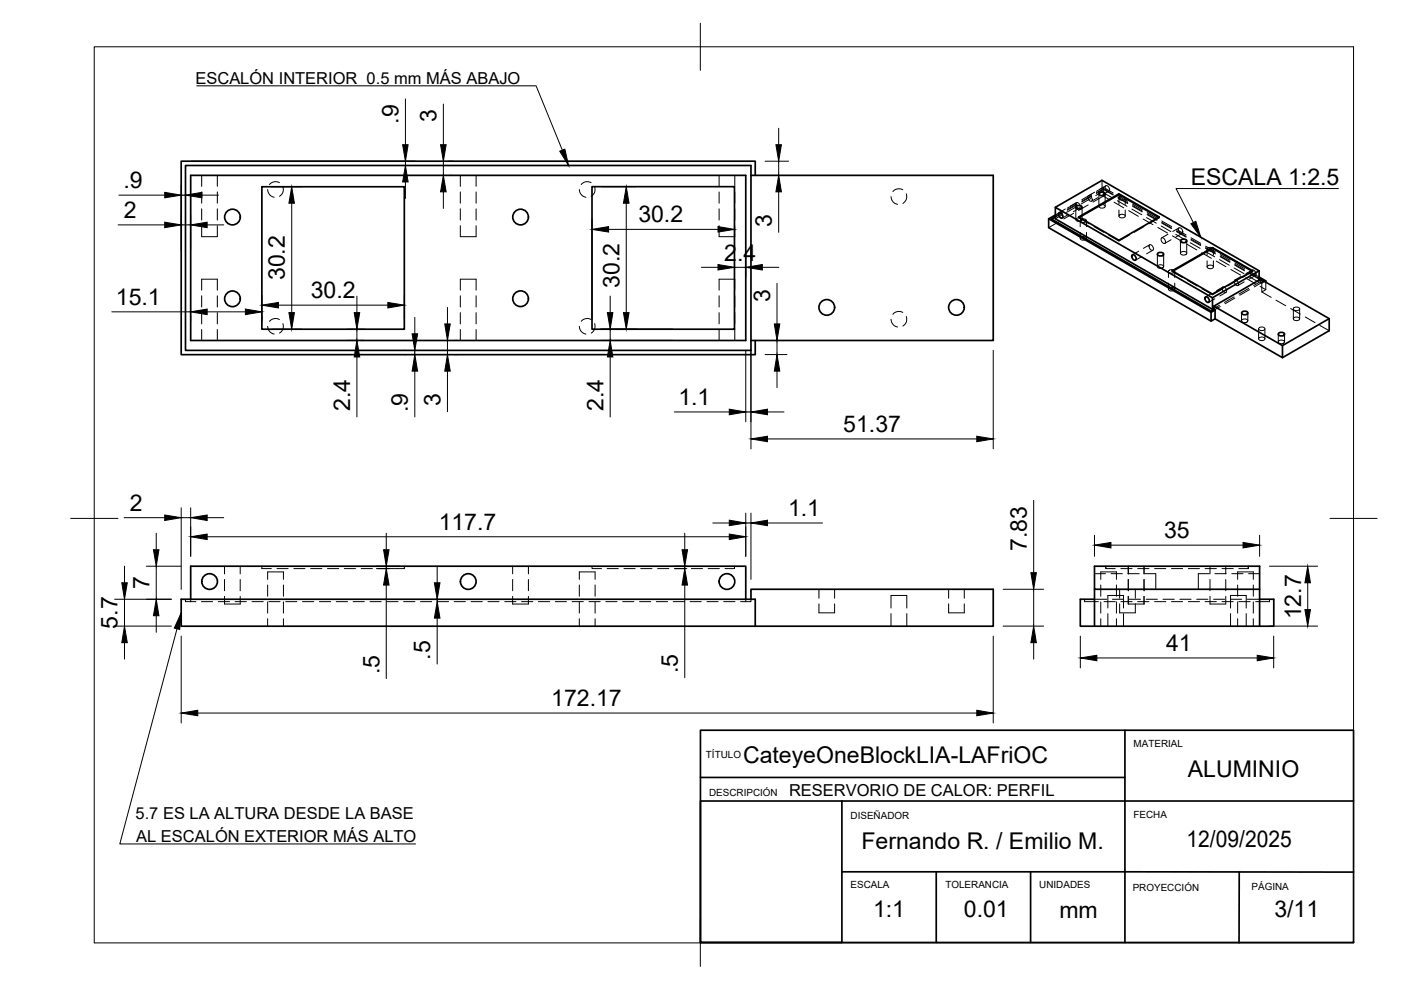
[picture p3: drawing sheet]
<svg xmlns="http://www.w3.org/2000/svg" width="297mm" height="210mm" viewBox="0 0 297 210" stroke-linecap="round" stroke-linejoin="round" font-family="sans-serif">
<!-- layer: Hidden -->
<g fill="none" stroke="#000" stroke-width=".21">
<path d="M42.8 37.2v2.3M46.1 37.2v2.3M59.2 38.7a1.66 1.66 0 0 0-2.1 .4M60 39.6a1.69 1.69 0 0 1-.7 2M97.6 37.2v2.3M100.9 37.2v2.3M125.3 38.7a1.62 1.62 0 0 0-2.1 .4M126.1 39.6a1.67 1.67 0 0 1-.8 2M152.5 37.2v2.3M155.8 37.2v2.3M233.7 38.2v2.5M233.9 39.7v.3"/>
<path d="M234.4 39.4a.73 .73 0 0 1 .7 .4 .73 .73 0 0 1 0 .8l-.4-.1-.3-.4zM234.5 39.4l-1.4 .7M42.8 47.9v2.3h3.3v-2.3M42.8 40.7v2.4M42.8 44.3v2.4M46.1 40.7v2.4M46.1 44.3v2.4M56.7 40.2a1.67 1.67 0 0 0 1.4 1.6M97.6 47.9v2.3h3.3v-2.3M97.6 40.7v2.4M97.6 44.3v2.4M100.9 40.7v2.4"/>
<path d="M100.9 44.3v2.4M122.8 40.2a1.66 1.66 0 0 0 1.4 1.6M152.5 47.9v2.3h3.3v-2.3M152.5 40.7v2.4M152.5 44.3v2.4M155.8 40.7v2.4M155.8 44.3v2.4M188.9 41.7a1.66 1.66 0 0 0 1.4 1.6M191.4 40.2a1.64 1.64 0 0 0-2.1 .4M192.2 41.1a1.67 1.67 0 0 1-.8 2M222.8 46.4v.2l2.6 1.4M223 46.5l-.2 .1"/>
<path d="M224.5 47l-2.2 1.3M225.1 45.6l-1.3 .8M225.2 45.2l-1.4 .9M225.2 45l-1.4 .9M225.2 44.7l-1.4 .9M225.9 44.3l-1.3 .8M226.4 48.6l2.1 1.2M226.5 45.5l-1.3 .7M227.6 45.2l-2 1.2M228.1 44v2.6M228.1 46.5a.75 .75 0 0 1 1.3 .1 .73 .73 0 0 1-.7 .4 .73 .73 0 0 1-.6-.5zM228.2 43.9l-2.1 1.1"/>
<path d="M228.2 43a.71 .71 0 0 1 .7 .4 .71 .71 0 0 1-.1 .7l-.6-.4-.1-.3zM228.2 43l-1.3 .7M228.3 43.4l-2 1.2M228.3 43.2l-2 1.2M228.3 42.9l-2 1.2M228.7 46.2l2.2 1.2M228.7 46v.2M228.8 46.1l-.1 .1M228.9 44.1l-1.3 .8M229 46.8v1.3M229 49.3v1.2M229.1 50.4a.71 .71 0 0 1 .7-.3 .71 .71 0 0 1 .5 .6 .75 .75 0 0 1-1.3-.2z"/>
<path d="M229.2 46.6l.8-.1a.39 .39 0 0 1 .3 .5 .39 .39 0 0 1-.5 .2l-.4-.1a.33 .33 0 0 1-.3-.2 .33 .33 0 0 1 .1-.3zM229.4 44v2.6M229.5 50.4l2.1 1.2M230.4 46.8v1.3M230.4 49.3v1.2M230.7 43.4l-2 1.2M230.7 41.5a.68 .68 0 0 1 .8 .4 .68 .68 0 0 1-.2 .8l-.6-.5zM231.3 42.1l-2.1 1.2M231.4 41.6l-2 1.2M231.4 41.5l-2 1.1M231.4 41.2l-2 1.1M231.9 48l2.1 1.2"/>
<path d="M232.1 40.7l-1.3 .8M232.5 40.6l1.4-.9 2.1 1.2M232.6 52.2l2.1 1.2M232.8 41.9l-1.4 .8M233 41.1v2.6M233.1 43.6a.68 .68 0 0 1 .7-.3 .68 .68 0 0 1 .5 .6 .71 .71 0 0 1-.7 .2 .71 .71 0 0 1-.6-.5zM233.7 40.7l-1.4 .8M233.7 40.7l2.2 1.3M233.9 40v.2l-1.4 .8M233.9 40l2.1 1.2M233.9 40l-1.4 .9M233.9 41.6l-2.1 1.2"/>
<path d="M234.3 41.1v2.6M235 49.8l2.2 1.3M235.1 40.5l-1.3 .8M235.7 53.9l2 1.3M236 41.4l-2.1-1.2v1.4l1.3 .7M236.2 42.9l2.1 1.2M236.9 42.6l2.1 1.1M237 42l2.1 1.2M237 41.8l2.1 1.2M237 41.5l2.1 1.2M237.2 42.1v1.2M237.2 44.5v1.3"/>
<path d="M237.3 45.7a.71 .71 0 0 1 .7-.3 .71 .71 0 0 1 .5 .5 .69 .69 0 0 1-.7 .3 .69 .69 0 0 1-.5-.5zM237.3 41.9a.71 .71 0 0 1 .7-.3 .71 .71 0 0 1 .5 .6 .73 .73 0 0 1-1.2-.2zM238.6 42.1v1.2M238.6 44.5v1.3M238.8 55.7l2 1.2M239.3 44.7l2 1.2M239.5 49.8l-2.3 1.3v-.2M240 44.3l2.1 1.2M240.1 43.7l2.1 1.2M240.1 43.6l2.1 1.2M240.1 43.3l2.1 1.2M241.4 53.3l-1.3 .7"/>
<path d="M241.9 57.5l2 1.2M242.1 54.4l-1.4 .8M242.4 46.5l2.1 1.1M242.5 48l-2 1.2M243.1 46.1l2.1 1.2M243.2 45.5l2.1 1.2M243.2 45.4l2.1 1.1M243.2 45.1l2.1 1.2M243.7 52a.68 .68 0 0 1 .7 .3 .68 .68 0 0 1-.1 .8l-.2-.1-.4-.3zM243.8 51.9l-1.4 .8M244.4 53.1l-1.3 .7M245 59.3l2 1.2"/>
<path d="M245.4 53.9v2.6M245.4 56.4a.75 .75 0 0 1 1.3 .2 .73 .73 0 0 1-.7 .3 .73 .73 0 0 1-.6-.5zM245.5 48.2l2 1.2M245.8 46v.2l-.1-.1M245.8 46.2l-2.2 1.2M246.2 47.9l2 1.2M246.3 50.5a.73 .73 0 0 1 .7 .3 .73 .73 0 0 1-.1 .8l-.6-.3-.1-.5zM246.3 47.3l2.1 1.2M246.3 47.2l2.1 1.1M246.3 46.9l2.1 1.1M246.7 53.9v2.6M247.6 49.7l-1.3 .7"/>
<path d="M247.7 57.5v1.3M247.8 57.4a.71 .71 0 0 1 .7-.3 .71 .71 0 0 1 .5 .6 .75 .75 0 0 1-1.3-.2zM248.3 50.8l-1.3 .8M248.5 57.4v.2l2.2 1.3M248.6 50l2 1.2M248.6 57.5l-.1 .1M249.1 57.5v1.3M249.3 49.7l2 1.2M249.4 49.1l2.1 1.2M249.4 48.9l2.1 1.2M249.4 48.6l2.1 1.2M249.9 48.3a.73 .73 0 0 1 .7 .4 .73 .73 0 0 1 0 .8l-.5-.2-.2-.3z"/>
<path d="M250 48.3l-1.4 .8M250.3 51.1v2.6M250.4 53.5a.68 .68 0 0 1 .7-.2 .68 .68 0 0 1 .5 .6 .73 .73 0 0 1-1.3-.3zM250.6 49.5l-1.3 .7M251.6 51.1v2.6M251.7 51.8l2 1.2M251.8 59.5l2 1.1M252.4 51.5l2 1.2M252.5 50.9l2.1 1.2M252.5 50.7l2.1 1.2M252.5 50.4l2.1 1.2M254.8 53.6l2 1.2"/>
<path d="M255.5 53.3l2 1.2M255.6 52.7l2.1 1.1M255.6 52.5l2.1 1.2M255.6 52.2l2.1 1.2M255.9 52.8v1.3M255.9 55.3v1.3M256 56.4a.71 .71 0 0 1 .7-.2 .71 .71 0 0 1 .5 .5 .75 .75 0 0 1-1.3-.2zM256 52.7a.71 .71 0 0 1 .7-.3 .71 .71 0 0 1 .5 .6 .75 .75 0 0 1-1.3-.3zM257.3 52.8v1.3M257.3 55.3v1.3M257.9 55.4l2 1.2M258.6 55l2 1.2"/>
<path d="M258.7 54.4l2.1 1.2M258.7 54.3l2.1 1.2M258.7 54l2.1 1.2M261 57.1l2 1.2M261.7 56.8l2 1.2M261.8 59.4a.67 .67 0 0 1 .7 .4 .67 .67 0 0 1-.2 .8l-.6-.6zM261.8 56.2l2.1 1.2M261.8 56.1l2.1 1.1M261.8 55.8l2.1 1.2M262.4 59.5l-2.1 1.1M263.1 58.6l-1.3 .8M263.8 59.8l-1.3 .7"/>
<path d="M264.1 58.9l2 1.2M264.8 58.6l2.2 1.3M264.9 58l2.1 1.2M264.9 57.8l2.1 1.2M264.9 57.5l2.1 1.2M265.4 57.3a.68 .68 0 0 1 .8 .3 .68 .68 0 0 1-.1 .8l-.6-.3zM265.5 57.5l.1 .1M265.5 57.2l-1.3 .8M265.6 57.4v.2M265.6 57.6l-2.2 1.3M266.2 58.4l-1.4 .8M267 59.9l-1.2 .7"/>
<path d="M267 59.4v.5M267.1 59.3l.8 .4M267.9 59.6l-.6 .3 .2 .1M267.9 59.6v.1M267.9 59.6l-.6-.4v.7M267.9 59.7l-2 1.1M268.1 59.7l-.6 .3M268.4 59.8v1.6l-.9 .5M42.8 61.5v-2.3h3.3v2.3M42.8 62.7v2.4M42.8 66.3v2.4M42.8 69.9v2.3"/>
<path d="M46.1 62.7v2.4M46.1 66.3v2.4M46.1 69.9v2.3M56.7 69.2a1.67 1.67 0 0 0 1.4 1.6M59.2 67.7a1.69 1.69 0 0 0-2.1 .4M60 68.6a1.67 1.67 0 0 1-.7 2M97.6 61.5v-2.3h3.3v2.3M97.6 62.7v2.4M97.6 66.3v2.4M97.6 69.9v2.3M100.9 62.7v2.4M100.9 66.3v2.4"/>
<path d="M100.9 69.9v2.3M122.8 69.2a1.66 1.66 0 0 0 1.4 1.6M125.3 67.7a1.65 1.65 0 0 0-2.1 .4M126.1 68.6a1.65 1.65 0 0 1-.8 2M152.5 61.5v-2.3h3.3v2.3M152.5 62.7v2.4M152.5 66.3v2.4M152.5 69.9v2.3M155.8 62.7v2.4M155.8 66.3v2.4M155.8 69.9v2.3M188.9 67.7a1.66 1.66 0 0 0 1.4 1.6"/>
<path d="M191.4 66.2a1.64 1.64 0 0 0-2.1 .4M192.2 67.1a1.63 1.63 0 0 1-.8 2M247.7 60v1.3M247.8 61.2a.71 .71 0 0 1 .7-.3 .71 .71 0 0 1 .5 .5 .75 .75 0 0 1-1.3-.2zM248.1 61.1l2 1.2M249.1 60v1.3M251.2 62.9l2 1.2M254.3 64.7l2.5 1.4M254.8 61.2l2.3 1.3M256.8 65.9v.2M256.9 62.2l-1.3 .8M257.6 63.3l-1.3 .8"/>
<path d="M258.6 64.7l-1.2 .7M258.7 65l-1.9 1.1M259.2 60.9a.69 .69 0 0 1 .7 .3 .69 .69 0 0 1-.1 .8l-.5-.4zM259.3 61.2l-2.2 1.3v-.2M259.3 60.8l-1.3 .8M259.9 62l-1.3 .8M261.6 62.9l-2 1.2M261.8 63.2l-2.1 1.2M263.2 66.4v1.6M263.3 67.8a.68 .68 0 0 1 .7-.2 .68 .68 0 0 1 .5 .6 .71 .71 0 0 1-.7 .2 .71 .71 0 0 1-.5-.5zM264.6 66.4v1.6M264.8 61.1l-2.1 1.2"/>
<path d="M264.9 61.4l-2.1 1.2M266.8 69.7v2.1M266.9 71.7a.71 .71 0 0 1 .7-.3 .71 .71 0 0 1 .6 .6 .75 .75 0 0 1-1.3-.3zM266.9 69.6a.71 .71 0 0 1 .7-.3 .71 .71 0 0 1 .6 .5 .75 .75 0 0 1-1.3-.2zM267.2 60.7l1.2 .7M267.5 60v1.9l2 1.1M268.2 69.7v2.1M270.5 63.6l2.1 1.2M271 70.9v1.6M271 72.4a.75 .75 0 0 1 1.3 .2 .73 .73 0 0 1-.7 .3 .73 .73 0 0 1-.6-.5zM272.4 70.9v1.6M273.6 65.4l2.1 1.2"/>
<path d="M274.2 65.5v2.1M274.3 67.4l.8-.2a.4 .4 0 0 1 .4 .5 .4 .4 0 0 1-.5 .3h-.3a.37 .37 0 0 1-.4-.2 .37 .37 0 0 1 0-.4zM274.3 65.2l.6-.1a.43 .43 0 0 1 .6 .3 .43 .43 0 0 1-.5 .5l-.3-.1a.37 .37 0 0 1-.4-.1 .37 .37 0 0 1 0-.5zM275.5 65.5v2.1M276.7 67.2l2.1 1.2M279.8 69l2 1.1M39.3 127.1v.5h2.2M40.4 127.1v.5M42.7 127.6h2.4M46.3 127.6h2.4M47.6 126.4v1.7h3.3v-1.7M47.6 120.1v1.6"/>
<path d="M47.6 122.9v2.4M49.8 127.6h2.4M50.9 120.1v1.6M50.9 122.9v2.4M53.4 127.6h2.4M55.5 120.1v.5h2M56.7 122.8v-1.5h3.4v1.5M56.7 124v2.4M56.7 127.6v2.4M56.7 131.2v1.6M57 127.6h2.4M58.7 120.6h2.4"/>
<path d="M60.1 124v2.4M60.1 127.6v2.4M60.1 131.2v1.6M60.6 127.6h2.3M62.3 120.6h2.4M64.1 127.6h2.4M65.8 120.6h2.4M67.7 127.6h2.4M69.4 120.6h2.4M71.3 127.6h2.4M73 120.6h2.4M74.9 127.6h2.3"/>
<path d="M76.6 120.6h2.4M78.4 127.6h2.4M80.1 120.6h2.4M82 127.6h2.4M85.6 127.6h2.4M85.7 120.1v.5h-2M89.2 127.6h2.3M92.7 127.6h2.4M96.3 127.6h2.4M99.9 127.6h2.4M103.4 127.6h2.4M107 127.6h2.4"/>
<path d="M108.7 126.4v1.7h3.3v-1.7M108.7 120.1v1.6M108.7 122.9v2.4M110.6 127.6h2.4M112 120.1v1.6M112 122.9v2.4M114.2 127.6h2.3M117.7 127.6h2.4M121.3 127.6h2.4M122.8 122.8v-1.5h3.4v1.5M122.8 124v2.4M122.8 127.6v2.4"/>
<path d="M122.8 131.2v1.6M124.9 127.6h2.4M125.5 120.1v.5h2M126.2 124v2.4M126.2 127.6v2.4M126.2 131.2v1.6M128.4 127.6h2.4M128.7 120.6h2.4M132 127.6h2.4M132.3 120.6h2.4M135.6 127.6h2.4M135.8 120.6h2.4"/>
<path d="M139.1 127.6h2.4M139.4 120.6h2.4M142.7 127.6h2.4M143 120.6h2.4M146.3 127.6h2.4M146.6 120.6h2.3M149.9 127.6h2.4M150.1 120.6h2.4M153.4 127.6h2.4M155.7 120.1v.5h-2M158.1 127.1v.5M159.2 127.1v.5h-2.2"/>
<path d="M173.6 128v1.9h3.4v-1.9M173.6 124.9v1.9M177 124.9v1.9M188.9 128.9v-2.6h3.4v2.6M188.9 130.1v2.7M192.3 130.1v2.7M201.1 128v1.9h3.3v-1.9M201.1 124.9v1.9M204.4 124.9v1.9M230 127.1v.5h2.9M232.1 127.1h2.6M232.1 125h2.3"/>
<path d="M232.1 121.6h2.3M233.4 122.8v-1.5h3.3v1.5M233.4 124v2.4M233.4 127.6v2.4M233.4 131.2v1.6M234.1 127.6h2.4M234.4 120.6v-.5v.5h2.1M234.9 128.9v-2.6h3.3v2.6M234.9 130.1v2.7M235.6 125h2.4M235.6 121.6h2.4M235.9 127.1h2.3"/>
<path d="M236.7 124v2.4M236.7 127.6v2.4M236.7 131.2v1.6M237.4 128v1.9h3.3v-1.9M237.4 124.9v1.9M237.6 127.6h2.4M237.6 120.6h2.4M238.2 130.1v2.7M239.1 125h2.4M239.1 121.6h2.4M239.2 126.4v1.7h3.4l-.1-1.7M239.2 120.1v1.6"/>
<path d="M239.2 122.9v2.4M239.4 127.1h2.4M240.7 124.9v1.9M241.2 127.6h2.4M241.2 120.6h2.4M242.5 120.1v1.6M242.5 122.9v2.4M242.7 121.6h2.3v3.4h-2.3M243 127.1h2.4M244.8 127.6h2.4M244.8 120.6h2.4M246.6 127.1h2.4"/>
<path d="M248.4 127.6h2.3M248.4 120.6h2.3M250.1 127.1h2.4M251.9 127.6h2.4M251.9 120.6h2.4M253.7 127.1h2.4M255.5 127.6h2.4M255.5 120.6h2.4M256.4 121.6h-2.3v3.4h2.3M256.5 126.4v1.7h3.4v-1.7M256.5 120.1v1.6M256.5 122.9v2.4"/>
<path d="M257.3 127.1h2.4M257.6 125h2.4M257.6 121.6h2.4M259.1 127.6h2.4M259.1 120.6h2.4M259.9 120.1v1.6M259.9 122.9v2.4M260.9 127.1h2.3M260.9 128.9v-2.6h3.3v2.6M260.9 130.1v2.7M261.2 125h2.3M261.2 121.6h2.3"/>
<path d="M262.4 122.8v-1.5h3.3v1.5M262.4 124v2.4M262.4 127.6v2.4M262.4 131.2v1.6M262.7 127.6h2.3M264.2 130.1v2.7M264.4 127.1h2.7M264.6 120.1l.1 .5h-2M264.7 125h2.4M264.7 121.6h2.4M265.7 124v2.4M265.7 127.6v2.4"/>
<path d="M265.7 131.2v1.6M269.2 127.1v.5h-3"/>
</g>
<!-- layer: Visible -->
<g fill="none" stroke="#000" stroke-width=".36">
<path d="M39.3 35.1h119.9v39.2h-119.9zM40.4 37.2h117.7v35h-117.7zM55.5 39.6h30.2v30.2h-30.2zM125.5 39.6h30.2v30.2h-30.2zM159.2 37.2h51.4v35h-51.4M160.1 37.2v-3h-121.7v41h121.7v-3M222.3 46.4v1.9l34.5 19.8M223.8 45.6l-1.5 .8 34.5 19.8 .8-.5-.2-.1-.6 .3-34-19.5 1-.5M223.8 44l33.3 19.1v2.5l-33.3-19.2zM223.8 46.1l-.8 .4M223.8 44l9.9-5.8 33.3 19.2M224.5 45.2a.67 .67 0 0 1 .7 .3 .67 .67 0 0 1-.1 .8l-.6-.4z"/>
<path d="M228.3 43.7l.5-.1a.52 .52 0 0 1 .6 .4l-.6 .3a.52 .52 0 0 1-.7-.5zM233.2 40.8l.5-.1a.52 .52 0 0 1 .6 .5l-.6 .3a.52 .52 0 0 1-.7-.5zM237.2 41.1l-8.5 4.9 8.5 4.9 8.6-4.9-8.6-4.9v.2l-8.4 4.8M237.2 41.3l8.5 4.8M240 54.1a.67 .67 0 0 1 .8 .3 .67 .67 0 0 1-.1 .8l-.6-.4zM245.6 53.6l.5-.1a.52 .52 0 0 1 .6 .5l-.6 .3a.52 .52 0 0 1-.7-.5zM250.5 50.8l.5-.1a.52 .52 0 0 1 .6 .5l-.6 .3a.52 .52 0 0 1-.7-.5zM257.1 52.5l-8.6 4.9 8.6 4.9 8.5-4.9-8.5-4.9v.2l-8.5 4.8M257.1 52.7l8.4 4.8M267 58.7l1.4 .9-.3 .1M267 59.2l.1 .1M267 59l.3 .2"/>
<path d="M267 57.4v2M267 57.4l-9.9 5.7M267.3 59.2l14.5 8.4v2.5l-9.9 5.7M267.3 59.2l-9.9 5.7M268.4 59.6v.2M255.5 63a.67 .67 0 0 1 .8 .3 .67 .67 0 0 1-.1 .8l-.6-.4zM256.8 66.2v1.9l.8-.5M257.4 64.9l14.5 8.4 9.9-5.7M257.4 65.4l-.3 .2M257.4 64.9v.7M257.6 65.7v1.9l14.3 8.2v-2.5M263.4 66.1l.5-.1a.52 .52 0 0 1 .7 .5l-.7 .3a.52 .52 0 0 1-.6-.5z"/>
<path d="M271.2 70.6l.5-.1a.52 .52 0 0 1 .6 .4l-.6 .3a.52 .52 0 0 1-.7-.5zM40.4 127.1v-7h117.7v7M159.2 127.1v-2.2h51.4v7.9h-50.5v-5.7h-121.7v5.7h121.7M232.1 127.1h-3.1v5.7h3.1M232.1 124.9v7.9M232.1 132.8h35M267.1 124.9h-35v-4.8h35v12.7M267.1 127.1h3v5.7h-3"/>
<circle cx="49.3" cy="46" r="1.66"/>
<circle cx="110.4" cy="46" r="1.66"/>
<circle cx="49.3" cy="63.4" r="1.66"/>
<circle cx="110.4" cy="63.3" r="1.66"/>
<circle cx="175.3" cy="65.2" r="1.66"/>
<circle cx="202.8" cy="65.2" r="1.66"/>
<circle cx="44.4" cy="123.3" r="1.66"/>
<circle cx="99.3" cy="123.3" r="1.66"/>
<circle cx="154.1" cy="123.3" r="1.66"/>
</g>
<!-- layer: BORDER -->
<path d="M20 9.9h267v190h-267zM148.5 4.9v10M15 109.9h10M282 109.9h10M148.5 194.9v10" fill="none" stroke="#000" stroke-width=".21"/>
<!-- layer: TITLEBLOCK -->
<path d="M148.5 154.8h138.5v45h-138.5zM238.5 154.8v45M148.5 169.8h30v30h-30zM148.5 164.8h90M178.5 169.8h108.5M178.5 184.8l108.5 .1M198.5 184.8v15M218.5 184.8v15M262.7 184.9v15" fill="none" stroke="#000" stroke-width=".36"/>
<!-- layer: FD_Dimensions -->
<g fill="none" stroke="#000" stroke-width=".21">
<path d="M38.4 39.3v13.7M39.3 39.3v8.6M40.5 34.2h47.6M57.6 39.6h6.3M86 34.2v.9h2.1M86 21v9.7M86 38.6v3.5M94 22.1v8.6M94 34.2v3M95.1 34.2h1M95.1 37.2h1M127.6 39.6h7.3"/>
<path d="M162.2 34.2h5M165.1 27.2v3.5M165.1 34.2v3M25 47.7h9.9M25.2 41.4h9.7M38.4 41.4h.9M38.4 47.7h2M40.4 45.6v7.4M42.8 41.4h3.5M43.9 47.7h3.5M61.8 43.1v23.2M94 40.7v3.5"/>
<path d="M125.5 46.5v21.2M129 48.6h23.2M132.8 43.1v23.2M148.7 56.7h3.5M155.7 46.5v21.2M155.7 56.7h2.4M158.1 53.2v5.6M161.6 56.7h3.5M165.1 40.7v8.6M23.7 66.1h16.7M40.4 67v1.2M43.9 66.1h8.1"/>
<path d="M55.5 62.6v5.6M57.6 69.8h6.3M59 64.7h23.2M73.6 72.2h3.7M73.6 69.8h3.7M75.7 62.8v3.5M75.7 69.8v2.4M75.7 75.7v12.7M85.7 62.6v5.1M85.9 75.2h.1M85.9 74.3h.1M87.9 67.3v3.5"/>
<path d="M87.9 74.3v.9M87.9 78.7v9.7M94.9 65.2v3.5M94.9 72.2v3M94.9 78.7v8.6M96.4 75.2h.6M96.4 72.2h.6M127.3 69.8h15.3M127.3 72.2h15.3M129.4 62.8v3.5M129.4 69.8v2.4M129.4 75.7v12.7"/>
<path d="M158.1 74.3v15.1M159.2 74.3v20.9M162.2 75.2h4.7M164.7 60.1v8.6M164.7 72.2v3M164.7 78.7v3.5M210.6 74.3v20.9M143 87.3h11.6M158.1 87.3h1.1M162.7 93.1h44.4M162.7 87.3h3.5M26.3 109.8h8.6"/>
<path d="M33.1 113.1v3.5M38.4 107.7v17.3M38.4 109.8h2M40.4 107.7v10.3M43.9 109.8h3.5M43.9 113.8h110.7M81.9 113.1v3.5M145.2 113.1v3.5M151.1 110.9h3.5M158.1 108.8v9.2M158.1 110.9h1.1M159.2 108.8v14"/>
<path d="M162.7 110.9h11.7M219.2 106.1v15.3M232.1 113.5v4.5M235.5 115.6h28M267.1 113.5v4.5M24.3 127.1h12M24.3 132.8h12M26.4 120.1v3.5M26.4 127.1v5.7M26.4 136.3v3.5M31 120.1h7.3M33.1 120.1v7"/>
<path d="M33.1 130.5v3.6M38.4 134.9v18.4M79.8 120.1h5M79.8 120.6h3.8M81.9 120.1v.5M81.9 124.1v19.8M92.7 120.1v3.5M92.7 127.1v.5M92.7 131.1v9.7M143.1 120.1h2.5M143.1 120.6h2.5M145.2 120.1v.5"/>
<path d="M145.2 124.1v19.6M210.6 134.9v18.4M212.7 132.8h8.6M212.7 124.9h8.6M219.2 124.9v7.9M219.2 136.3v3.5M229 134.9v6.7M232.6 139.5h34M269.2 132.8h10.2M269.2 120.1h10.2M270 134.9v6.7M277.3 123.6v5.7"/>
<path d="M41.9 151.2h165.2"/>
</g>
<g fill="#000" stroke="#000" stroke-width=".21">
<path d="M86 35.1l.5 3.5h-1.1zM85.4 30.7h1.1l-.5 3.5zM93.4 30.7h1.2l-.6 3.5zM164.5 30.7h1.2l-.6 3.5zM34.9 40.8l3.5 .6-3.5 .5zM34.9 47.1l3.5 .6-3.5 .6zM39.3 41.4l3.5-.6v1.1zM40.4 47.7l3.5-.6v1.2zM61.8 39.6l.6 3.5h-1.1zM94 37.2l.6 3.5h-1.2zM125.5 48.6l3.5-.6v1.2zM132.8 39.6l.6 3.5h-1.2z"/>
<path d="M152.2 48l3.5 .6-3.5 .6zM152.2 56.1l3.5 .6-3.5 .5zM158.1 56.7l3.5-.6v1.1zM165.1 37.2l.6 3.5h-1.2zM40.4 66.1l3.5-.6v1.2zM52 65.5l3.5 .6-3.5 .6zM55.5 64.7l3.5-.6v1.2zM61.3 66.3h1.1l-.6 3.5zM75.1 66.3h1.2l-.6 3.5zM75.7 72.2l.6 3.5h-1.2zM82.2 64.1l3.5 .6-3.5 .6zM87.4 70.8h1.1l-.6 3.5z"/>
<path d="M87.9 75.2l.6 3.5h-1.1zM94.3 68.7h1.2l-.6 3.5zM94.9 75.2l.6 3.5h-1.2zM128.8 66.3h1.1l-.5 3.5zM129.4 72.2l.5 3.5h-1.1zM132.2 66.3h1.2l-.6 3.5zM164.7 75.2l.6 3.5h-1.1zM164.2 68.7h1.1l-.6 3.5zM154.6 86.8l3.5 .5-3.5 .6zM159.2 93.1l3.5-.6v1.2zM159.2 87.3l3.5-.5v1.1zM207.1 92.5l3.5 .6-3.5 .6z"/>
<path d="M32.5 116.6h1.2l-.6 3.5zM34.9 109.2l3.5 .6-3.5 .6zM40.4 109.8l3.5-.6v1.2zM40.4 113.8l3.5-.6v1.2zM81.3 116.6h1.2l-.6 3.5zM144.6 116.6h1.2l-.6 3.5zM154.6 113.2l3.5 .6-3.5 .6zM154.6 110.3l3.5 .6-3.5 .6zM159.2 110.9l3.5-.6v1.2zM232.1 115.6l3.4-.6v1.2zM263.5 115l3.6 .6-3.6 .6zM25.8 123.6h1.2l-.6 3.5z"/>
<path d="M26.4 132.8l.6 3.5h-1.2zM33.1 127.1l.6 3.4h-1.2zM81.9 120.6l.6 3.5h-1.2zM92.1 123.6h1.2l-.6 3.5zM92.7 127.6l.6 3.5h-1.2zM145.2 120.6l.6 3.5h-1.2zM219.2 132.8l.5 3.5h-1.1zM218.6 121.4h1.1l-.5 3.5zM229 139.5l3.6-.6v1.2zM266.6 138.9l3.4 .6-3.4 .6zM277.3 120.1l.5 3.5h-1.1zM276.7 129.3h1.1l-.5 3.5z"/>
<path d="M38.4 151.2l3.5-.6v1.2zM207.1 150.6l3.5 .6-3.5 .6z"/>
</g>
<!-- layer: Leaders -->
<path d="M118.7 32.1l1.1-.5 .7 3.5zM38.4 129.9l-.3 3.6-1.1-.3z" fill="#000" stroke="#000" stroke-width=".21"/>
<path d="M41.7 18.2h72l5.5 13.6M37.5 133.3l-12.1 45.6h62.7" fill="none" stroke="#000" stroke-width=".21"/>
<!-- layer: Hole Notes -->
<path d="M252.5 47.4l1-.5 1.1 3.4z" fill="#000" stroke="#000" stroke-width=".21"/>
<path d="M283.8 40h-34.5l3.7 7.2" fill="none" stroke="#000" stroke-width=".21"/>
<g font-size="4.9">
<text x="84.5" y="26.2" transform="rotate(-90 84.5 26.2)">.9</text>
<text x="92.5" y="26" transform="rotate(-90 92.5 26)">3</text>
<text x="26.2" y="39.9">.9</text>
<text x="252.5" y="39.3">ESCALA 1:2.5</text>
<text x="26.3" y="46.3">2</text>
<text x="135.3" y="47.2">30.2</text>
<text x="163.6" y="48.1" transform="rotate(-90 163.6 48.1)">3</text>
<text x="60.4" y="59.4" transform="rotate(-90 60.4 59.4)">30.2</text>
<text x="153.6" y="55.3">2.4</text>
<text x="24.6" y="64.7">15.1</text>
<text x="65.9" y="63.2">30.2</text>
<text x="131.3" y="61.1" transform="rotate(-90 131.3 61.1)">30.2</text>
<text x="163.3" y="64" transform="rotate(-90 163.3 64)">3</text>
<text x="74.3" y="87.1" transform="rotate(-90 74.3 87.1)">2.4</text>
<text x="86.5" y="87.5" transform="rotate(-90 86.5 87.5)">.9</text>
<text x="93.4" y="86.1" transform="rotate(-90 93.4 86.1)">3</text>
<text x="128" y="87.1" transform="rotate(-90 128 87.1)">2.4</text>
<text x="143.8" y="86">1.1</text>
<text x="178.8" y="91.6">51.37</text>
<text x="27.6" y="108.4">2</text>
<text x="93" y="112.4">117.7</text>
<text x="167.1" y="109.5">1.1</text>
<text x="217.7" y="116.8" transform="rotate(-90 217.7 116.8)">7.83</text>
<text x="246.8" y="114.1">35</text>
<text x="31.7" y="124.9" transform="rotate(-90 31.7 124.9)">7</text>
<text x="275.9" y="131.3" transform="rotate(-90 275.9 131.3)">12.7</text>
<text x="24.9" y="133.3" transform="rotate(-90 24.9 133.3)">5.7</text>
<text x="80.5" y="142.9" transform="rotate(-90 80.5 142.9)">.5</text>
<text x="91.2" y="139.8" transform="rotate(-90 91.2 139.8)">.5</text>
<text x="143.7" y="142.7" transform="rotate(-90 143.7 142.7)">.5</text>
<text x="247.2" y="138.1">41</text>
<text x="116.9" y="149.8">172.17</text>
<text x="157.5" y="161.7">CateyeOneBlockLIA-LAFriOC</text>
<text x="251.8" y="164.8">ALUMINIO</text>
<text x="251.6" y="179.7">12/09/2025</text>
<text x="182.7" y="180.1">Fernando R. / Emilio M.</text>
<text x="185.1" y="194.4">1:1</text>
<text x="204.4" y="194.5">0.01</text>
<text x="224.6" y="194.6">mm</text>
<text x="270.2" y="194.5">3/11</text>
</g>
<g font-size="3.5">
<text x="41.4" y="17.7">ESCALÓN INTERIOR 0.5 mm MÁS ABAJO</text>
<text x="28.7" y="173.6">5.7 ES LA ALTURA DESDE LA BASE</text>
<text x="167.3" y="168.8">RESERVORIO DE CALOR: PERFIL</text>
<text x="28.9" y="178.4">AL ESCALÓN EXTERIOR MÁS ALTO</text>
</g>
<g font-size="2.1">
<text x="149.7" y="160.6">TÍTULO</text>
<text x="240.3" y="158.3">MATERIAL</text>
<text x="150.3" y="168.7">DESCRIPCIÓN</text>
<text x="180.3" y="173.7">DISEÑADOR</text>
<text x="240.3" y="173.4">FECHA</text>
<text x="180.3" y="188.4">ESCALA</text>
<text x="200.4" y="188.4">TOLERANCIA</text>
<text x="220.3" y="188.4">UNIDADES</text>
<text x="240.2" y="188.9">PROYECCIÓN</text>
<text x="265.3" y="188.7">PÁGINA</text>
</g>
</svg>
